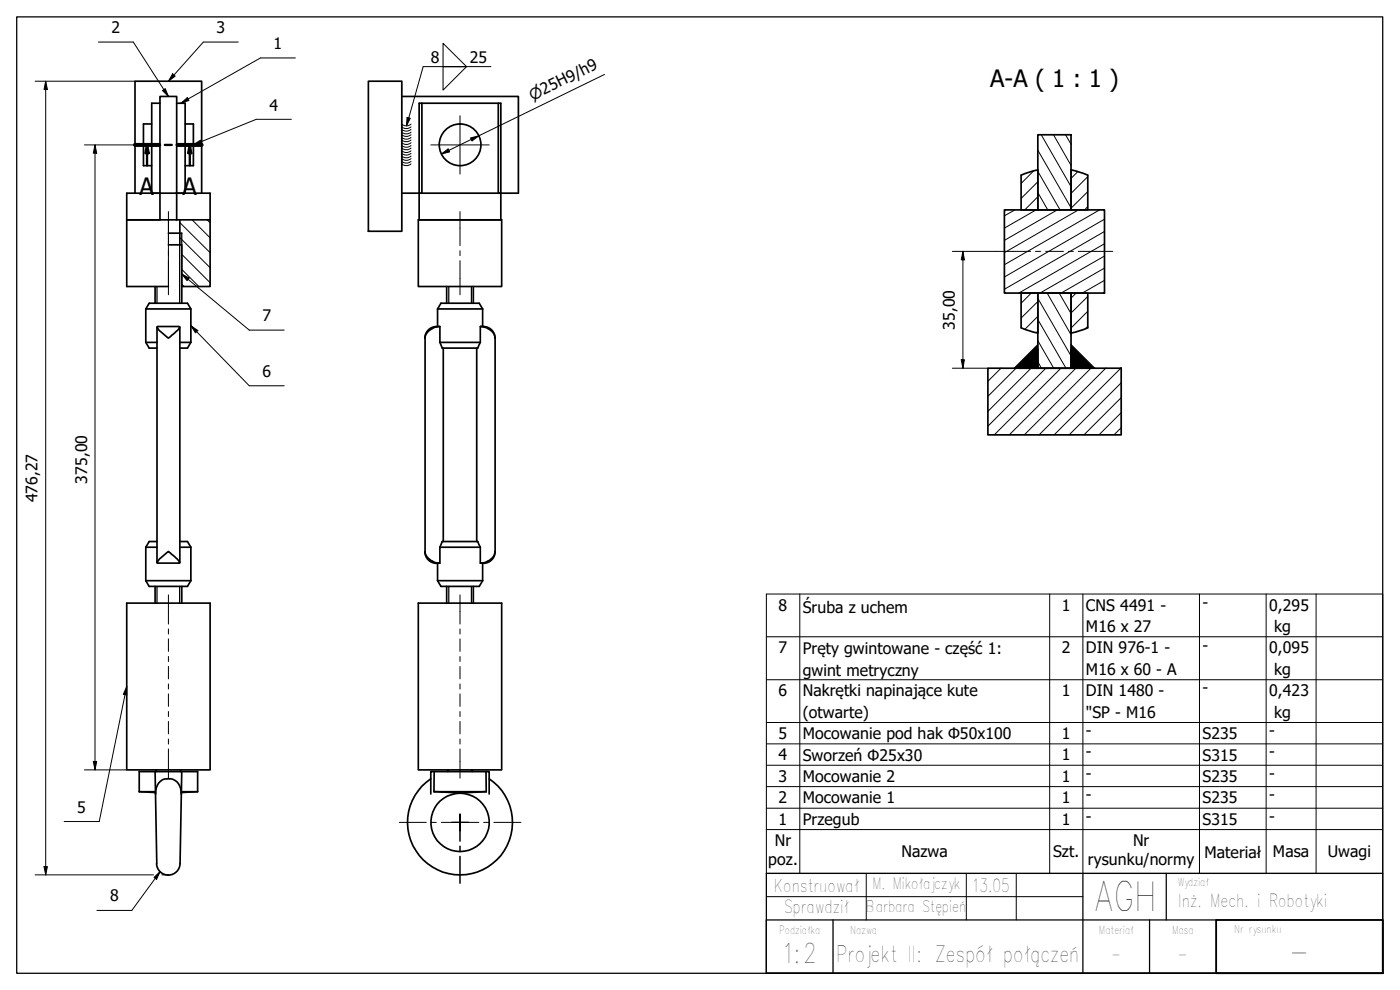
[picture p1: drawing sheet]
<svg xmlns="http://www.w3.org/2000/svg" width="420mm" height="297mm" viewBox="0 0 420 297" stroke-linecap="round" stroke-linejoin="round" font-family="sans-serif">
<!-- layer: Kreskowanie (ISO) -->
<g fill="none" stroke="#000" stroke-width=".3">
<path d="M310.2 51.3l-3.7 3.7M311.5 59l-4 4M311.5 54.5l-5 5M311.5 57.8l3 5.2M311.5 51.4l6.6 11.6M311.5 45.1l9.9 17.2M312.5 40.4l8.9 15.6M316.2 40.4l5.2 9.2M319.8 40.4l1.6 2.9M323.5 51.5l-2.1 2M326.5 57.5l-5.1 5M326.5 53l-5.1 5"/>
<path d="M54 71.3l9.1 9M54 66.8l9.1 9M54.5 76.3l8.6 8.5M57.7 66l5.4 5.4M62.2 66l.9 .9M304.6 63l-3.2 1.8M311 63l-9.6 5.4M317.3 63l-15.9 9.1M323.7 63l-22.3 12.8M326.5 62l-1 1M330 63l-28.6 16.4M331.5 76.8l-19.4 11.1"/>
<path d="M331.5 73.1l-25.7 14.8M331.5 69.5l-30.1 17.3M331.5 65.8l-30.1 17.3M54.5 85.3l.7 .7M54.5 80.8l5.2 5.2M309.5 87.9l-3 3.1M311.5 99.4l-.5 .4M311.5 94.9l-3.9 3.9M311.5 90.5l-5 4.9M311.5 95.9l8.4 14.6M311.5 89.5l9.9 17.3M314.3 87.9l7.1 12.5"/>
<path d="M317.9 87.9l3.5 6.2M323 87.9l-1.6 1.6M326.5 97.9l-.8 .8M326.5 93.4l-5.1 5M326.5 88.9l-5.1 5M331.5 87.8l-.3 .1M331.5 84.1l-6.7 3.8M331.5 80.4l-13 7.5M300.4 110.5l-3.9 3.9M304.9 110.5l-8.4 8.4M309.4 110.5l-12.9 12.9M311.5 108.6l1 1.9"/>
<path d="M311.5 102.2l4.7 8.3M313.9 110.5l-17.4 17.4M318.4 110.5l-20 20M322.9 110.5l-20 20M327.4 110.5l-20 20M331.9 110.5l-20.1 20M336.4 110.5l-20 20M336.5 119.3l-11.2 11.2M336.5 114.9l-15.6 15.6M336.5 128.3l-2.2 2.2M336.5 123.8l-6.7 6.7"/>
</g>
<!-- layer: Linia przerwania (ISO) -->
<path d="M50.5 66v20" fill="none" stroke="#000" stroke-width=".3"/>
<!-- layer: Widoczne (ISO) -->
<g fill="none" stroke="#000" stroke-width=".51">
<path d="M45.5 37.2h-2.4v12.5h2.4M48 28.9h5v29.1h-5zM48 31h-2.5v27M53 31h2.6v27M55.6 37.2h2.4v12.5h-2.4M110.6 24.4h10v45h-10zM120.6 28.9h35v29.1h-5.3M126.6 31h22.9v27h.8M126.6 31v27h-6M126.6 31h-.8v27M149.5 31h.8v27M40.5 58v-33.6h20v33.6"/>
<path d="M48 58h-10v28h12.5M48 58v8M125.8 58h24.5v8h-24.5zM306.5 52.6l5-1.6v12h-5v-10.4M311.5 40.4h9.9v22.6h-9.9zM326.4 52.6l-5-1.6v12h5.1v-10.4M38 66h25.1M50.5 73.5h4v17.5M50.5 70h4M53 66v-8h10.1v8M54 66v7.5M63.1 66v20h-8.6"/>
<path d="M125.5 66h25.1v20h-25.1zM301.4 63h30.1v24.9h-30.1zM43.8 92.7h13.5M43.8 92.7l1-1.7h11.5l1 1.7M43.8 92.7v10M46.5 86v5M47.1 98.2v70.6M47.2 98h6.5l.3 .2-.8 1-2.7 2.3-1-.9a6.7 6.7 0 0 1-2.4-2.4zM54 98.2v70.6M57.3 92.7v10M131 98a3.5 3.5 0 0 0-3.5 3.5M131.1 98h.9v4.7"/>
<path d="M131.3 92.7h13.5M131.3 92.7l1-1.7h11.5l1 1.7M131.3 92.7v5.3M131.8 98a4.4 4.4 0 0 0-4.2 3.5v64a4.4 4.4 0 0 0 4.2 3.5M134 86v5M142 86v5M144.3 98a4.4 4.4 0 0 1 4.3 3.5v64a4.4 4.4 0 0 1-4.3 3.5M144.8 92.7v5.3M306.5 98.3v-10.4h5v12l-5-1.5M311.5 87.9h9.9v22.6h-9.9zM321.4 87.9h5.1l-.1 10.5-5 1.5zM43.8 102.7h3.3"/>
<path d="M43.8 102.7l1 1.7h2.3M54 102.7h3.3M57.3 102.7l-1 1.7h-2.3M132 102.7l.7 1.7h10.7l.7-1.7M132 102.7h12.1M133 104.4v58.1M143.1 104.4v58.1M148.6 101.5a3.7 3.7 0 0 0-4.5-3.5v4.7M296.5 110.5h40v20h-40zM311.5 104.8v5.7h-5.7M321.4 104.8v5.7h5.7M43.8 174.2l1 1.7h11.5l1-1.7"/>
<path d="M43.8 174.2h13.5M43.8 164.2h3.3M43.8 164.2v10M46.5 175.9v5.1M47.1 162.5h-2.3l-1 1.7M47.8 167.8l2.7-2.3 2.7 2.3 .8 1-6.8 .2-.1-.4zM54 164.2h3.3M54 162.5h2.3l1 1.7M54.5 175.9v5.1M57.3 164.2v10M127.5 165.5a3.5 3.5 0 0 0 3.5 3.5M131.3 174.2l1 1.7h11.5l1-1.7"/>
<path d="M131.3 174.2h13.5M131.3 169v5.2M132 164.2l.7-1.7h10.7l.7 1.7M132 164.2h12.1M132 164.2v4.8h-.9M134 175.9v5.1M142 175.9v5.1M144.1 164.2v4.8h.9M144.8 169v5.2M148.6 165.5a3.5 3.5 0 0 1-3.5 3.5M38 181h25.1v50h-25.1zM125.5 181h25.1v50h-25.1z"/>
<path d="M41.8 237.5h4.8M41.8 237.5v-6h17.5v6M41.8 237.5l4.9 .3M46.5 231.5l.6 27.6M46.7 238.2a3.9 3.9 0 0 1 5.1-4.4 4.2 4.2 0 0 1 2.6 4.4M46.9 231v.5M54.2 231v.5M54.4 237.5h4.9M54.5 231.5l-.5 27.6a3.5 3.5 0 0 1-3.5 3.5 3.5 3.5 0 0 1-3.5-3.5M59.3 237.5l-4.9 .3M129.3 233.7a15.7 15.7 0 0 0-3.1 23.4 15.7 15.7 0 0 0 23.7 0 15.7 15.7 0 0 0-3.1-23.4M130.2 237.5l3.1 .2a63.3 63.3 0 0 0 12.6-.2"/>
<path d="M130.2 237.5l.1-6h15.6v6M130.2 237.5h15.7M130.3 231.5h-1v6.7M134.4 231v.5M141.7 231v.5M145.9 231.5h.9v6.7"/>
<circle cx="138.1" cy="43.5" r="6.3"/>
<circle cx="138.1" cy="246.7" r="8.8"/>
</g>
<g fill="none" stroke="#000" stroke-width=".38">
<path d="M53.9 73.5v17.5M54.5 70v16M47.1 86v5M134.7 86v5M141.5 86v5M47.1 175.9v5.1M53.9 175.9v5.1M134.7 175.9v5.1M141.5 175.9v5.1M47 231v.5M54.1 231v.5M134.5 231v.5"/>
<path d="M141.6 231v.5"/>
</g>
<!-- layer: Widoczne (ISO) -->
<g fill="#000">
<circle cx="138" cy="237.9" r=".25"/>
<circle cx="138" cy="238" r=".25"/>
</g>
<!-- layer: Symbol (ISO) -->
<g fill="none" stroke="#000" stroke-width=".3">
<path d="M29.5 12.6h10.5l10.5 16.3M71.5 12.6h-10.5l-10.5 11.8M88.6 17.4h-10.4l-23.9 13.6M133 13l7 7h-7zM133 20h7l-7 7zM147.3 20h-20.3l-5 17.8M48.8 27.2l.8-.6 .9 2.3zM51.8 22.1l.8 .7-2.1 1.6zM54.3 31l1.9-1.7 .5 .8zM87.4 35.8h-10.5l-18.6 7.6M120.5 37.2a2.13 2.13 0 0 0 2.9 0M120.5 38.1a2.13 2.13 0 0 0 2.9 0"/>
<path d="M120.5 38.8a2.13 2.13 0 0 0 2.9 0M120.5 39.6a2.13 2.13 0 0 0 2.9 0M122.2 35.2l.9 .3-1.1 2.3zM58.2 43.4l1.9-1.3 .4 .9-2 .4M120.5 40.4a2.13 2.13 0 0 0 2.9 0M120.5 41.2a2.13 2.13 0 0 0 2.9 0M120.5 42a2.13 2.13 0 0 0 2.9 0M120.5 42.8a2.13 2.13 0 0 0 2.9 0M120.5 43.6a2.13 2.13 0 0 0 2.9 0M120.5 44.4a2.13 2.13 0 0 0 2.9 0M120.5 45.2a2.13 2.13 0 0 0 2.9 0M120.5 46a2.13 2.13 0 0 0 2.9 0"/>
<path d="M120.5 46.8a2.13 2.13 0 0 0 2.9 0M120.5 47.6a2.13 2.13 0 0 0 2.9 0M120.5 48.4a2.13 2.13 0 0 0 2.9 0M120.5 49.2a2.13 2.13 0 0 0 2.9 0M54.5 82.2l2.3 1.2-.7 .8zM54.5 82.2l20.3 16.8h10.5M57.3 97.7l2.1 1.5-.7 .7zM57.3 97.7l17.5 18h10.5M304.4 110.5l7.1-7.1v7.1zM321.4 103.4l7.1 7.1h-7.1zM240 178.2v83.9M315 178.2v83.9"/>
<path d="M325 178.2v83.9M360 178.2v83.9M380 178.2v83.9M395 178.2v83.9M230 191.1h185M38 206v2.5l-1-.2zM38 206l-8.2 40.5h-10.6M230 203.9h185M230 216.8h185M230 223.2h185M230 229.6h185M230 236h185"/>
<path d="M230 248.9h185v-70.7h-185v83.9h185v-13.2M230 242.5h185M46.2 263.3l1.9-1.8-1.1 2.3zM48.1 261.5l-8.5 11.7h-10.5"/>
</g>
<!-- layer: Linia przekroju (ISO) -->
<path d="M40.5 43.5h7.3M44.1 43.5l.5 2.5h-1zM44.1 43.5v6.1M49.5 43.5h2.1M53.3 43.5h7.2M57 43.5l.4 2.5h-.9zM57 43.5v6.1" fill="none" stroke="#000" stroke-width=".7"/>
<path d="M40.5 43.5h7.3M53.3 43.5h7.2" fill="none" stroke="#000" stroke-width="1.2"/>
<path d="M44.1 43.5l.5 2.5h-1zM57 43.5l.4 2.5h-.9z" fill="#000"/>
<!-- layer: Symbol (ISO) -->
<path d="M48.8 27.2l.8-.6 .9 2.3zM51.8 22.1l.8 .7-2.1 1.6zM54.3 31l1.9-1.7 .5 .8zM122.2 35.2l.9 .3-1.1 2.3zM58 43.5l2.1-1.4 .4 .9zM54.5 82.2l2.3 1.2-.7 .8zM57.3 97.7l2.1 1.5-.7 .7zM304.4 110.5l7.1-7.1v7.1zM321.4 103.4l7.1 7.1h-7.1zM38 206v2.5l-1-.2zM46.2 263.3l1.9-1.8-1.1 2.3z" fill="#000"/>
<!-- layer: ramki -->
<path d="M5 5.1h410v286.9h-410zM230 262.1h185v29.9v-16h-185v16zM250 276v16M325 262.1v29.9M345 276v16M350 262.1v13.9M365 276v16M415 292h-185h185" fill="none" stroke="#000" stroke-width=".38"/>
<!-- layer: kontury -->
<path d="M365 276h50v16h-50z" fill="none" stroke="#000" stroke-width=".51"/>
<!-- layer: tabelka 2 -->
<path d="M230 269h95M260 262.1v13.9M290 262.1v13.9M305 262.1v13.9" fill="none" stroke="#000" stroke-width=".3"/>
<!-- layer: Geometria szkicu (ISO) -->
<path d="M120.6 37.2v12.5" fill="none" stroke="#000" stroke-width=".3"/>
<g fill="none" stroke="#000" stroke-width=".3">
<path d="M40.5 43.5h7.8M49.8 43.5h1.5M52.8 43.5h7.7M50.5 63.5v10.2M50.5 75.2v1.5M50.5 78.2v10.2M138 63.5v10.2M138 75.2v1.5M138 78.2v10.2M299 75.4h10.3M310.8 75.4h1.5M313.8 75.4h5.4"/>
<path d="M320.6 75.4h1.5M323.6 75.4h10.3M50.5 178.5v8.7M138 178.5v8.7M50.5 188.7v1.5M50.5 191.7v3.7M50.5 197v1.5M50.5 199.9v3.8M138 188.7v1.5M138 191.7v3.7M138 197v1.5M138 199.9v3.8"/>
<path d="M50.5 205.2v1.5M50.5 208.2v3.7M50.5 213.5v1.5M50.5 216.5v3.7M138 205.2v1.5M138 208.2v3.7M138 213.5v1.5M138 216.5v3.7M50.5 221.7v1.6M50.5 224.7v8.8M138 221.7v1.6M138 224.7v8.8"/>
</g>
<!-- layer: Wymiar (ISO) -->
<g fill="none" stroke="#000" stroke-width=".3">
<path d="M10.5 24.4h30M13.7 24.4l.5 2.4h-1zM13.7 24.4v238.1M181.4 22.3l-48.9 23.9M25.3 43.5h15.2M28.5 43.5l.5 2.5h-1zM28.5 43.5v187.5M132.5 46.2l2-1.5 .4 .9zM141.2 41.4l2.5-.6-2 1.5zM285.8 75.4h13.2M289 75.4l.4 2.6h-.9zM289 75.4v35.1"/>
<path d="M285.8 110.5h10.7M288.5 107.9h.9l-.4 2.6zM25.3 231h12.7M28 228.5h1l-.5 2.5zM10.5 262.5h35.6M13.2 260h1l-.5 2.5zM48.6 262.5h1.9"/>
</g>
<path d="M13.7 24.4l.5 2.4h-1zM28.5 43.5l.5 2.5h-1zM132.5 46.2l2-1.5 .4 .9zM141.2 41.4l2.5-.6-2 1.5zM289 75.4l.4 2.6h-.9zM288.5 107.9h.9l-.4 2.6zM28 228.5h1l-.5 2.5zM13.2 260h1l-.5 2.5z" fill="#000"/>
<g fill="none" stroke="#000" stroke-width=".3">
<path d="M138 34.7v17.5M129.3 43.5h17.5M119.8 246.7h8.2M129.4 246.7h1.5M132.5 246.7h5.5h-2.4M135.6 246.7h2.4h-2.4M138 249.3v-2.6v5.7M138 244.3v2.4v-2.4M138 253.9v1.5M138 256.9v8.1M140.6 246.7h-2.6h2.6M140.6 246.7h-2.6h5.7"/>
<path d="M145.2 246.7h1.5M148.2 246.7h8.1"/>
</g>
<text font-size="12.1" x="327.7" y="273.5">AGH</text>
<text font-size="9.4" x="387" y="289">-</text>
<text font-size="8.1" x="235.1" y="289">1:2</text>
<g font-size="7.2">
<text x="297.2" y="26">A-A ( 1 : 1 )</text>
<text x="41.9" y="58.4">A</text>
<text x="54.7" y="58.4">A</text>
</g>
<text font-size="6.7" x="251" y="288.7">Projekt II: Zespół połączeń</text>
<g font-size="5.3">
<text x="232.2" y="267.5">Konstruował</text>
<text x="291.8" y="267.5">13.05</text>
<text x="235.2" y="273.9">Sprawdził</text>
<text x="353.6" y="272.1">Inż. Mech. i Robotyki</text>
</g>
<g font-size="4.8">
<text x="33.5" y="10">2</text>
<text x="65" y="10">3</text>
<text x="82.1" y="14.8">1</text>
<text x="129.3" y="18.9">8</text>
<text x="141" y="18.9">25</text>
<text x="80.8" y="33.2">4</text>
<text x="78.7" y="96.4">7</text>
<text x="286.6" y="98.9" transform="rotate(-90 286.6 98.9)">35,00</text>
<text x="78.7" y="113">6</text>
<text x="26.2" y="145.1" transform="rotate(-90 26.2 145.1)">375,00</text>
<text x="11.3" y="150.7" transform="rotate(-90 11.3 150.7)">476,27</text>
<text x="233.7" y="183.2">8</text>
<text x="240.9" y="183.9">Śruba z uchem</text>
<text x="318.7" y="183.2">1</text>
<text x="325.9" y="183.2">CNS 4491 -</text>
<text x="360.9" y="182.3">-</text>
<text x="380.9" y="183.2">0,295</text>
<text x="325.9" y="189.7">M16 x 27</text>
<text x="382.4" y="189.7">kg</text>
<text x="233.7" y="196">7</text>
<text x="240.9" y="196.3">Pręty gwintowane - część 1:</text>
<text x="318.7" y="196.1">2</text>
<text x="325.9" y="196.1">DIN 976-1 -</text>
<text x="360.9" y="195.2">-</text>
<text x="380.9" y="196.1">0,095</text>
<text x="240.9" y="202.7">gwint metryczny</text>
<text x="325.9" y="202.5">M16 x 60 - A</text>
<text x="382.4" y="202.5">kg</text>
<text x="233.7" y="208.9">6</text>
<text x="240.9" y="209">Nakrętki napinające kute</text>
<text x="318.7" y="208.9">1</text>
<text x="325.9" y="208.9">DIN 1480 -</text>
<text x="360.9" y="208">-</text>
<text x="380.9" y="208.9">0,423</text>
<text x="240.9" y="215.4">(otwarte)</text>
<text x="325.9" y="215.4">&quot;SP - M16</text>
<text x="382.4" y="215.3">kg</text>
<text x="233.7" y="221.7">5</text>
<text x="240.9" y="221.8">Mocowanie pod hak Φ50x100</text>
<text x="318.7" y="221.7">1</text>
<text x="325.9" y="220.8">-</text>
<text x="360.9" y="221.8">S235</text>
<text x="380.9" y="220.8">-</text>
<text x="325.9" y="227.3">-</text>
<text x="380.9" y="227.3">-</text>
<text x="233.7" y="228.1">4</text>
<text x="240.9" y="228.4">Sworzeń Φ25x30</text>
<text x="318.7" y="228.1">1</text>
<text x="325.9" y="233.7">-</text>
<text x="360.9" y="228.2">S315</text>
<text x="380.9" y="233.7">-</text>
<text x="233.7" y="234.6">3</text>
<text x="240.9" y="234.6">Mocowanie 2</text>
<text x="318.7" y="234.6">1</text>
<text x="360.9" y="234.6">S235</text>
<text x="23.2" y="243.8">5</text>
<text x="233.7" y="241">2</text>
<text x="240.9" y="241">Mocowanie 1</text>
<text x="318.7" y="241">1</text>
<text x="325.9" y="240.1">-</text>
<text x="360.9" y="241">S235</text>
<text x="380.9" y="240.1">-</text>
<text x="233.7" y="247.4">1</text>
<text x="240.9" y="247.5">Przegub</text>
<text x="318.7" y="247.4">1</text>
<text x="325.9" y="246.6">-</text>
<text x="360.9" y="247.4">S315</text>
<text x="380.9" y="246.6">-</text>
<text x="232.5" y="253.9">Nr</text>
<text x="270.5" y="257.2">Nazwa</text>
<text x="316" y="257.2">Szt.</text>
<text x="340" y="253.9">Nr</text>
<text x="361.4" y="257.3">Materiał</text>
<text x="382" y="257.2">Masa</text>
<text x="398.5" y="257.2">Uwagi</text>
<text x="230.6" y="259.6">poz.</text>
<text x="326.5" y="259.6">rysunku/normy</text>
<text x="33" y="270.4">8</text>
</g>
<g font-size="4.7">
<text x="261.8" y="266.7">M. Mikołajczyk</text>
<text x="260" y="273.7">Barbara Stępień</text>
<text x="353.5" y="288">-</text>
<text x="333.6" y="288">-</text>
</g>
<text font-size="4.6" x="159.8" y="30.2" transform="rotate(-26 159.8 30.2)">⌀25H9/h9</text>
<g font-size="3.3">
<text x="353.4" y="265.9">Wydział</text>
<text x="233.8" y="280.3">Podziałka</text>
<text x="255.1" y="280.3">Nazwa</text>
<text x="329.8" y="280.3">Materiał</text>
<text x="351.8" y="280.3">Masa</text>
<text x="370.4" y="279.8">Nr rysunku</text>
</g>
</svg>
